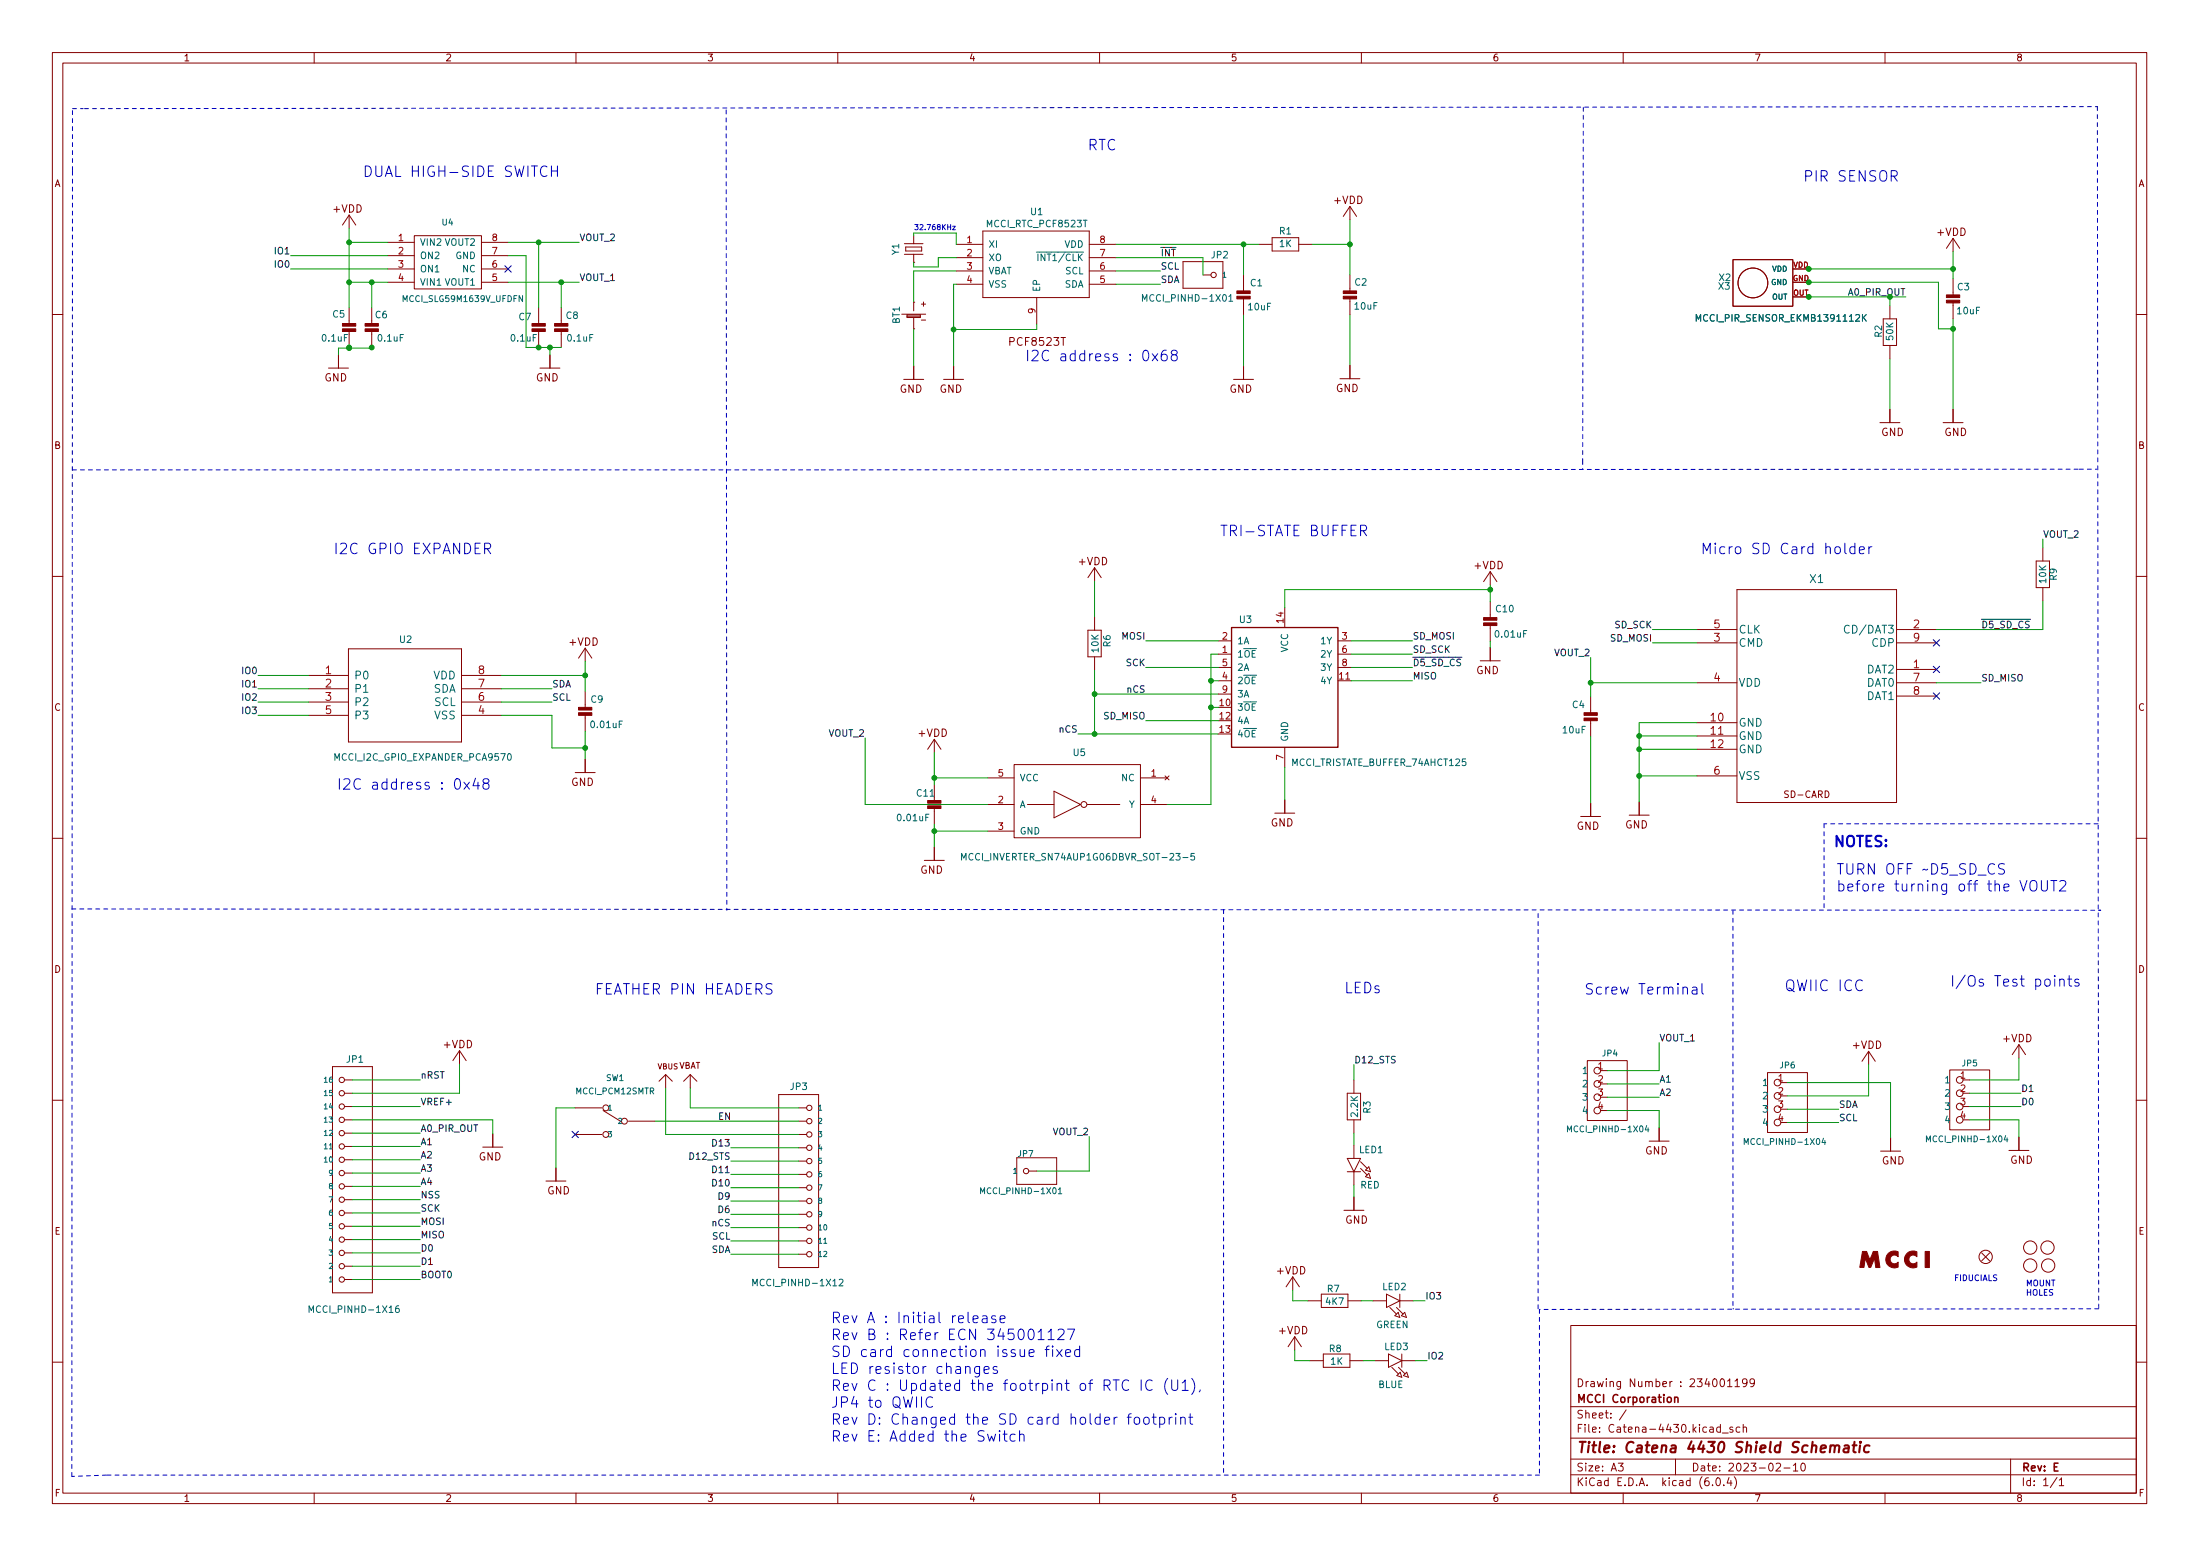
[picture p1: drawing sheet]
<svg xmlns="http://www.w3.org/2000/svg" width="420mm" height="297mm" viewBox="0 0 420 297" stroke-linecap="round" stroke-linejoin="round" font-family="sans-serif">
<g fill="none" stroke="#840000" stroke-width=".19">
<path d="M10 10h400v277h-400zM12 12h396v273h-396zM60 10v2M110 10v2M160 10v2M210 10v2M260 10v2M310 10v2M360 10v2M257.8 39.4v2.5M257.8 39.4l-1.3 1.9M257.8 39.4l1.3 1.9"/>
<path d="M66.7 41.1v2.5M66.7 58.7v3.3M66.7 41.1l-1.3 1.9M66.7 41.1l1.2 1.9M71 58.7v3.3M74 53.9h5.1M74 51.3h5.1M74 46.3h5.1M74 48.8h5.1M79.1 45h12.8v10.2h-12.8zM91.9 53.9h5.1M91.9 51.3h5.1"/>
<path d="M91.9 46.3h5.1M91.9 48.8h5.1M102.9 58.7v3.3M107.2 58.7v3.3M172.2 60h4.6M172.7 48.6h3.6M172.7 46.5h3.6M173 47.2h3v.7h-3zM174.5 57.7h.1M174.5 50.1h.1M174.5 45v1.5M174.5 48.6v1.5"/>
<path d="M174.5 57.7v1.6M182.6 46.6h5.1M182.6 49.2h5.1M182.6 51.7h5.1M182.6 54.3h5.1M187.7 44.1h20.3v12.7h-20.3zM198 56.8v5.1M208 46.6h5.1M208 49.2h5.1M208 51.7h5.1M208 54.3h5.1M225.9 49.9h7.7v5.1h-7.7z"/>
<path d="M229.7 52.5h1.6M237.5 52.5v3.3M237.5 56.8v3.3M240.4 46.6h2.6M243 45.4h5v2.5h-5zM248 46.6h2.6M257.8 52.5v3.3M257.8 56.8v3.3M331 49.6h11.4v8.9h-11.4zM342.4 53.9h3M342.4 56.7h3M342.4 51.3h3"/>
<path d="M360.9 58.3v2.6M373 45.5v2.5M373 53.2v3.4M373 57.6v3.3M373 45.5l-1.3 1.9M373 45.5l1.3 1.9M10 60h2M62.7 70.3h3.8M64.6 67.7v2.6M66.7 63v3.3M71 63v3.3M102.9 63v3.3"/>
<path d="M103.1 70.3h3.8M105 67.7v2.6M107.2 63v3.3M172.6 72.4h3.8M173.2 60.1h2.6v.5h-2.6zM173.2 60.4h2.6M174.5 62.8h.1M174.5 60.7v2.1M174.5 69.9v2.5M180.2 72.4h3.8M182.1 69.9v2.5M235.6 72.4h3.8"/>
<path d="M237.5 69.9v2.5M255.9 72.3h3.8M257.8 69.8v2.5M359.7 60.9h2.5v5h-2.5zM360.9 65.9v2.6M360.9 78.1v2.6M373 78.1v2.6M408 60h2M359 80.7h3.8M371.1 80.7h3.8M10 110h2M209 108.4v2.5"/>
<path d="M209 117.8v2.5M209 108.4l-1.2 1.9M209 108.4l1.3 1.9M245.4 116v3.8M284.6 109.1v2.6M284.6 114.8v3.3M284.6 119.2v3.3M284.6 109.1l-1.3 1.9M284.6 109.1l1.3 1.9M331.7 112.6h30.5v40.6h-30.5zM388.9 107.1h2.5v5.1h-2.5zM390.1 104.6v2.5"/>
<path d="M390.1 112.2v2.5M408 110h2M58.9 128.9h7.6M58.9 131.5h7.6M58.9 134h7.6M58.9 136.6h7.6M66.5 123.9h21.6v17.7h-21.6zM88.1 128.9h7.7M88.1 131.5h7.7M88.1 134h7.7M88.1 136.6h7.7M111.8 123.7v2.6"/>
<path d="M111.8 132v3.3M111.8 136.3v3.3M111.8 123.7l-1.3 1.9M111.8 123.7l1.2 1.9M207.8 120.3h2.5v5.1h-2.5zM209 125.4v2.5M232.7 124.9h2.5M232.7 130h2.5M232.7 122.3h2.5M232.7 127.4h2.5M232.7 132.5h2.5M255.5 124.9h2.6"/>
<path d="M255.5 130h2.6M255.5 122.3h2.6M255.5 127.4h2.6M282.7 126.1h3.8M284.6 123.6v2.5M303.8 133v3.3M303.8 137.3v3.3M324.1 138h7.6M324.1 120.2h7.6M324.1 122.7h7.6M324.1 130.3h7.6M362.2 127.8h7.6"/>
<path d="M362.2 120.2h7.6M362.2 122.7h7.6M362.2 130.3h7.6M362.2 132.9h7.6M109.9 147.5h3.8M111.8 144.9v2.6M178.4 141.1v2.6M178.4 149.8v3.3M178.4 154.1v3.3M178.4 141.1l-1.2 1.9M178.4 141.1l1.3 1.9M188.6 153.6h5.1"/>
<path d="M188.6 148.5h5.1M188.6 158.7h5.1M193.7 146h24.1v13.9h-24.1zM196.2 153.6h5.1zM201.3 151v5.1zM201.3 151l5.1 2.6-5.1 2.5M207.6 153.6h6.3M217.8 153.6h5.1M217.8 148.5h5.1M222.5 148.1l.8 .8M223.3 148.1l-.8 .8M243.5 155.2h3.8"/>
<path d="M245.4 142.7v3.8M245.4 152.7v2.5M301.9 155.9h3.8M303.8 153.3v2.6M311.1 155.6h3.9M313.1 153.1v2.5M324.1 140.5h7.6M324.1 143h7.6M324.1 148.1h7.6M10 160h2M176.5 164.2h3.8M178.4 161.7v2.5"/>
<path d="M408 160h2M385.6 199.4v2.6M385.6 199.4l-1.3 1.9M385.6 199.4l1.2 1.9M10 210h2M63.5 203.6h7.6v43.2h-7.6zM65.8 208.7h1.5M65.8 213.8h1.5M65.8 218.9h1.5M65.8 216.3h1.5M65.8 211.2h1.5M65.8 206.2h1.5"/>
<path d="M87.8 200.6v2.5M87.8 200.6l-1.3 1.9M87.8 200.6l1.2 1.9M92.2 219h3.8M94.1 216.4v2.6M109.9 211.5h5M109.9 216.6h5M115.2 212l3.3 2M120 214h5.1M127.1 205.1l-1.2 1.3M127.1 205.1v2.6M127.1 205.1l1.3 1.3"/>
<path d="M131.8 205.1l-1.2 1.3M131.8 205.1v2.6M131.8 205.1l1.3 1.3M148.7 209h7.6v33h-7.6zM152.5 211.5h1.6M152.5 214h1.6M152.5 216.6h1.6M152.5 219.1h1.6M257.3 208.7h2.5v5.1h-2.5zM258.6 206.2v2.5M258.6 213.8v2.5M258.6 218.6v2.5"/>
<path d="M303.1 202.5h7.7v11.4h-7.7zM305.7 204.4h1.3M305.7 206.9h1.3M305.7 209.5h1.3M305.7 212h1.3M315 217.8h3.8M316.9 215.3v2.5M337.6 204.8h7.6v11.4h-7.6zM340.1 206.7h1.3M340.1 209.2h1.3M340.1 211.7h1.3M340.1 214.3h1.3"/>
<path d="M356.9 200.7v2.5M356.9 200.7l-1.3 1.9M356.9 200.7l1.2 1.9M359.2 219.7h3.8M361.1 217.2v2.5M372.4 204.3h7.6v11.4h-7.6zM374.9 208.7h1.3M374.9 213.8h1.3M374.9 211.2h1.3M374.9 206.2h1.3M383.7 219.6h3.8M385.6 217.1v2.5"/>
<path d="M408 210h2M65.8 221.4h1.5M65.8 239.2h1.5M65.8 236.6h1.5M65.8 234.1h1.5M65.8 231.6h1.5M65.8 229h1.5M65.8 226.5h1.5M65.8 223.9h1.5M104.3 225.5h3.8M106.2 222.9v2.6M152.5 234.4h1.6"/>
<path d="M152.5 236.9h1.6M152.5 239.4h1.6M152.5 221.7h1.6M152.5 224.2h1.6M152.5 226.7h1.6M152.5 229.3h1.6M152.5 231.8h1.6M194.2 221h7.6v5.1h-7.6zM196.5 223.6h1.5M256.7 231h3.8M257.3 221.1h2.5l-1.2 2.6zM257.3 223.7h2.5"/>
<path d="M258.6 223.7v2.5M258.6 228.5v2.5M259.8 221.8l1.3 1.2M259.8 223l1.3 1.3M260.8 223.4l.6-.7 .3 1zM260.8 224.6l.6-.6 .3 1zM378.5 239.2l1.5 1.5M380 239.2l-1.5 1.5M65.8 244.3h1.5M65.8 241.7h1.5M246.9 243.7v2.6M246.9 243.7l-1.3 2"/>
<path d="M246.9 243.7l1.3 2M247.3 255.2v2.5M247.3 255.2l-1.3 1.9M247.3 255.2l1.2 1.9M249.8 248.3h2.5M250.2 259.8h2.5M252.3 247.1h5.1v2.5h-5.1zM252.7 258.5h5.1v2.5h-5.1zM257.4 248.3h2.6M257.8 259.8h2.5M262.3 248.3h2.5M262.6 259.8h2.6"/>
<path d="M264.8 247.1l2.5 1.2-2.5 1.3zM265.2 258.5l2.5 1.3-2.5 1.2zM265.4 249.6l1.3 1.3M266.4 251.2l.6-.7 .3 1zM266.7 249.6l1.3 1.3M267.3 248.3h2.6M267.3 247.1v2.5M267.6 251.2l.7-.7 .3 1zM267.7 258.5v2.5M267.7 259.8h2.6M300 253h108v32h-108zM10 260h2"/>
<path d="M265.8 261l1.3 1.3M266.8 262.6l.6-.6 .3 .9zM267.1 261l1.3 1.3M268 262.6l.7-.6 .3 .9zM300 278.5h108M300 274.5h108M300 268.5h108M309.1 279.3h.9l-.5 .6 .4 .1v.7l-.2 .1-.6-.1M310.6 269.1l-1.3 2M320 278.5v3M328.6 272.5l-.5-.1-.2 .3 .1 .6h.6M328.6 271.9v1.5"/>
<path d="M328.9 273.6h1.2M329.9 263.6l.4-.4v1.5M329.9 264.7h.9M330.9 272.5l-.3-.1-.3 .2 .1 .2 .5 .2v.3h-.6M331.4 263.6l.4-.4v1.5M331.4 264.7h.8M332.3 272.5l-.4-.1-.3 .3 .1 .6h.6M332.9 272.6l.2-.2 .4 .1 .1 .9M332.9 271.9v1.5M333.6 263.9l-.2 .2h-.3l-.3-.2 .1-.6 .5-.1 .2 .2a.99 .99 0 0 1-.4 1.3h-.3M335.1 263.9l-.3 .2h-.3l-.3-.2 .2-.6 .4-.1 .2 .2a.99 .99 0 0 1-.4 1.3h-.2M339.2 279.5l.6-.2 .2 .2 .1 .2-1 1.1h1"/>
<path d="M342.5 279.7l.4-.4v1.5M344.1 279.4l.2-.1a.8 .8 0 0 1 .5 .8 .8 .8 0 0 1-.5 .7 .99 .99 0 0 1-.2-1.4zM384 278.5v6.5M408 260h2M60 285v2M110 285v2M160 285v2M210 285v2M260 285v2M300 281.5h108M310 285v2M327.1 283.5v.1"/>
<path d="M327.9 282.2l.2-.1a.8 .8 0 0 1 .5 .8 .8 .8 0 0 1-.5 .7 1 1 0 0 1-.2-1.4zM329.2 283.5v.1M330.2 282l-.3 1.1h.9M330.6 282.6v1M331.2 281.9a1.72 1.72 0 0 1 0 2.3M340.7 280.2h1.2M342.5 280.8h.9M360 285v2M392.9 282l-1.3 2M393.3 282.5l.4-.4v1.5M393.3 283.6h.8"/>
<circle cx="231.8" cy="52.5" r=".51"/>
<circle cx="334.8" cy="54" r="2.84"/>
<circle cx="207" cy="153.6" r=".56"/>
<circle cx="65.3" cy="211.2" r=".51"/>
<circle cx="65.3" cy="206.2" r=".51"/>
<circle cx="65.3" cy="208.7" r=".51"/>
<circle cx="65.3" cy="213.8" r=".51"/>
<circle cx="65.3" cy="216.3" r=".51"/>
<circle cx="65.3" cy="218.9" r=".51"/>
<circle cx="115.7" cy="211.5" r=".56"/>
<circle cx="115.7" cy="216.6" r=".56"/>
<circle cx="119.3" cy="214" r=".56"/>
<circle cx="154.6" cy="211.5" r=".51"/>
<circle cx="154.6" cy="214" r=".51"/>
<circle cx="154.6" cy="216.6" r=".51"/>
<circle cx="154.6" cy="219.1" r=".51"/>
<circle cx="305.1" cy="212" r=".63"/>
<circle cx="305.1" cy="209.5" r=".63"/>
<circle cx="305.1" cy="204.4" r=".63"/>
<circle cx="305.1" cy="206.9" r=".63"/>
<circle cx="339.5" cy="206.7" r=".63"/>
<circle cx="339.5" cy="209.2" r=".63"/>
<circle cx="339.5" cy="211.7" r=".63"/>
<circle cx="339.5" cy="214.3" r=".63"/>
<circle cx="374.3" cy="206.2" r=".63"/>
<circle cx="374.3" cy="211.2" r=".63"/>
<circle cx="374.3" cy="208.7" r=".63"/>
<circle cx="374.3" cy="213.8" r=".63"/>
<circle cx="65.3" cy="221.4" r=".51"/>
<circle cx="65.3" cy="236.6" r=".51"/>
<circle cx="65.3" cy="231.6" r=".51"/>
<circle cx="65.3" cy="239.2" r=".51"/>
<circle cx="65.3" cy="223.9" r=".51"/>
<circle cx="65.3" cy="234.1" r=".51"/>
<circle cx="65.3" cy="229" r=".51"/>
<circle cx="65.3" cy="226.5" r=".51"/>
<circle cx="154.6" cy="234.4" r=".51"/>
<circle cx="154.6" cy="229.3" r=".51"/>
<circle cx="154.6" cy="224.2" r=".51"/>
<circle cx="154.6" cy="236.9" r=".51"/>
<circle cx="154.6" cy="239.4" r=".51"/>
<circle cx="154.6" cy="226.7" r=".51"/>
<circle cx="154.6" cy="221.7" r=".51"/>
<circle cx="154.6" cy="231.8" r=".51"/>
<circle cx="196" cy="223.6" r=".51"/>
<circle cx="379.2" cy="239.9" r="1.27"/>
<circle cx="387.7" cy="238.2" r="1.27"/>
<circle cx="391" cy="238.2" r="1.27"/>
<circle cx="65.3" cy="244.3" r=".51"/>
<circle cx="65.3" cy="241.7" r=".51"/>
<circle cx="387.7" cy="241.6" r="1.27"/>
<circle cx="391.2" cy="241.6" r="1.27"/>
</g>
<path d="M349.6 276.1a.49 .49 0 0 1 .8 .1l-.1 1M349.6 275.9l-.1 1.3M350.4 276.2a.51 .51 0 0 1 .8-.2v1.2M352.3 276h.7v1.2M353.1 276.4l-.7 .1a.4 .4 0 0 0-.3 .3 .4 .4 0 0 0 .2 .4l.7-.1M353.8 275.9h.8M354.2 275.2l-.2 1.8v.1l.4 .1M355.2 275.9l-.1 1.3M355.3 275.2v.2M357 276a.66 .66 0 0 0-1 .3v.6l.1 .2h.8" fill="none" stroke="#840000" stroke-width=".4"/>
<path d="M319.8 266.9l.2-.2 .4 .1 .1 .9M319.8 266.7v1" fill="none" stroke="#840000" stroke-width=".3"/>
<g fill="#840000" stroke="#840000" stroke-width=".19">
<path d="M110.5 136.1h2.5v.5h-2.5z"/>
<path d="M110.5 135h2.5v.5h-2.5z"/>
<path d="M65.4 62.8h2.5v.5h-2.5z"/>
<path d="M65.4 61.8h2.5v.5h-2.5z"/>
<path d="M69.7 62.8h2.6v.5h-2.6z"/>
<path d="M69.7 61.8h2.6v.5h-2.6z"/>
<path d="M283.3 118.9h2.6v.5h-2.6z"/>
<path d="M283.3 117.9h2.6v.5h-2.6z"/>
<path d="M101.6 62.8h2.5v.5h-2.5z"/>
<path d="M101.6 61.8h2.5v.5h-2.5z"/>
<path d="M371.7 57.3h2.6v.5h-2.6z"/>
<path d="M371.7 56.3h2.6v.5h-2.6z"/>
<path d="M236.2 56.6h2.6v.5h-2.6z"/>
<path d="M236.2 55.5h2.6v.5h-2.6z"/>
<path d="M256.5 56.6h2.6v.5h-2.6z"/>
<path d="M256.5 55.5h2.6v.5h-2.6z"/>
<path d="M177.2 153.8h2.5v.5h-2.5z"/>
<path d="M177.2 152.8h2.5v.5h-2.5z"/>
<path d="M105.9 62.8h2.6v.5h-2.6z"/>
<path d="M105.9 61.8h2.6v.5h-2.6z"/>
<path d="M367.7 238.9h.8v3.1h-.8z"/>
<path d="M364.2 239.3a1.66 1.66 0 0 1 1.8-.4l.1 .1v.9a.85 .85 0 0 0-1.2-.2 .85 .85 0 0 0-.2 1.2l.3 .3a.83 .83 0 0 0 1.1-.3v1a1.64 1.64 0 0 1-2-.5 1.64 1.64 0 0 1 .1-2.1z"/>
<path d="M360.6 239.3a1.68 1.68 0 0 1 1.9-.3v.9a.85 .85 0 0 0-1.3-.1 .85 .85 0 0 0 .1 1.3l.1 .1a.83 .83 0 0 0 1.1-.3v1a1.64 1.64 0 0 1-2-.5 1.64 1.64 0 0 1 .1-2.1z"/>
<path d="M355.7 238.9h.8l.6 1.6 .7-1.6h.8l.4 3.1h-.8l-.2-1.8-.7 1.7-.4 .1-.7-1.8-.2 1.7h-.8z"/>
<path d="M302.5 137.1h2.6v.5h-2.6z"/>
<path d="M302.5 136.1h2.6v.5h-2.6z"/>
</g>
<g fill="none" stroke="#006464" stroke-width=".19">
<path d="M218.2 57.5v-1.3l.4 .9 .4-.9v1.3M234.7 56.6l.4-.4v1.3M234.7 57.5h.7M323.9 61.3v-1.3l.5 1 .4-1v1.3M355.9 60.6l.5 .7M356.4 60l-.7 .8M353.2 119.5a.6 .6 0 0 0-.8 0 .6 .6 0 0 0-.2 .7 .56 .56 0 0 0 .3 .6 .56 .56 0 0 0 .7-.1M183.6 164.2v-1.3l.5 .9 .4-.9v1.3M228.1 162.9h-.6l-.1 .6 .2-.1 .4 .1 .2 .1-.1 .5-.2 .1-.5-.1M299.4 216.1v-1.2l.3 .8 .4-.8v1.2M314.5 214.9l-.3 .8h.7M314.8 215.3v.8"/>
<path d="M333.1 218.5v-1.2l.4 .9 .4-.9v1.2M348.2 217.3l-.2 .8h.7M348.5 217.7v.8M367.9 218v-1.2l.4 .9 .4-.9v1.2M383 216.8l-.2 .8h.7M383.3 217.2v.8M157.3 237.4h.6M187.3 227.9v-1.2l.4 .9 .3-.9v1.2M202.1 227.1l.4-.4v1.2M202.1 227.9h.7M59 250.5v-1.2l.4 .9 .5-.9v1.2M76.1 249.3h-.3a.86 .86 0 0 0 0 1.2l.4-.1 .1-.4-.3-.2h-.2l-.3 .2"/>
<path d="M143.8 245.5v-1.3l.4 .9 .4-.9v1.3M160.3 244.3l.5-.1 .2 .4-.8 .9h.8"/>
</g>
<path d="M235.2 119.8h20.3v22.9h-20.3z" fill="none" stroke="#840000" stroke-width=".25"/>
<g fill="none" stroke="#0000c2" stroke-width=".19">
<path d="M104.5 31.9a.81 .81 0 0 0-1 0 .81 .81 0 0 0-.3 .9 .75 .75 0 0 0 .4 .8 .75 .75 0 0 0 .9-.1M105.3 31.7v2M105.3 32.6h1.2M106.5 31.7v2M181.9 43.2h.6l-.6 .7h.6M220.1 67.5l1 1.4M221.1 67.5l-1 1.4M222.7 66.9a.79 .79 0 0 0-.9 .8v.8l.2 .3 .5 .1 .3-.2 .1-.7-.2-.3-.5-.1-.4 .4M224.1 67.7l-.4-.4 .1-.2 .3-.2 .5 .1 .2 .2-.1 .3-.8 .3-.2 .3v.4l.4 .4h.3l.4-.4v-.4l-.4-.4M92.6 104.7h.7a.54 .54 0 0 0 .4-.5 .54 .54 0 0 0-.4-.5h-.7v2M93 104.7l.7 1M259.8 101.3h.8a.55 .55 0 0 0 .4-.5 .55 .55 0 0 0-.4-.5h-.8v2"/>
<path d="M260.3 101.3l.7 1M325.3 105.7v-2l.7 1.4 .6-1.4v2M327.6 103.7l-.1 .1 .1 .1 .1-.1-.1-.1v.2M327.6 104.4v1.3M357.5 104.4l-.4 .1-.2 .2M88.6 149.3l1.1 1.4M89.7 149.3l-1.1 1.4M90.8 148.6l-.5 1.4h1.3M91.3 149.3v1.4M92.6 149.5l-.4-.4 .1-.3 .3-.1h.6l.2 .3-.1 .3-.9 .3-.2 .3v.4l.4 .4h.4l.4-.4v-.4l-.4-.4M382.8 165l-.3-.1-.6 .1a.48 .48 0 0 0-.2 .5 .48 .48 0 0 0 .4 .3 .73 .73 0 0 1 .7 .5l-.1 .4-.3 .2-.7-.1M387.8 168.4a.67 .67 0 0 1 .7-.3 .67 .67 0 0 1 .5 .7v.6a.67 .67 0 0 1-.7 .7 .67 .67 0 0 1-.6-.7z"/>
<path d="M389.9 168.1v1.6l.3 .4 .6-.1 .2-.3v-1.6M391.7 168.1h1.1M392.2 168.1v2M393.4 168.3l.3-.2 .6 .1a.54 .54 0 0 1 .1 .7l-1.1 1.2h1.2M147.4 187.9l-.2-.1-.7 .1a.48 .48 0 0 0-.2 .5 .48 .48 0 0 0 .4 .3 .73 .73 0 0 1 .7 .5l-.1 .4-.2 .2-.8-.1M323.2 188.5l.2-.1 .6 .1 .1 1.3M324.1 188.9l-.7 .1a.39 .39 0 0 0-.3 .4 .39 .39 0 0 0 .3 .4l.7-.1M325 187.8v1.7l.3 .3M393.4 187.1a.5 .5 0 0 1 .8 .1v1.1M393.4 186.9v1.4M394.9 186.9h.8M395.2 186.2v1.8l.1 .2 .4 .1"/>
<path d="M397 187l-.5-.1-.3 .3 .1 .3 .7 .2 .1 .2-.1 .3-.2 .1-.6-.1M185.8 251.8l1-.2-.1-.3-.6-.1-.3 .3 .1 .9 .2 .1 .6-.1M187.7 251.3h.7l.1 1.2M188.5 251.6l-.7 .1a.39 .39 0 0 0-.3 .4 .39 .39 0 0 0 .3 .4l.7-.1M190.1 251.3l-.4-.1-.3 .3 .1 .2 .6 .2v.5l-.2 .1-.5-.1M191 251.8l1-.2-.1-.3-.6-.1-.3 .3 .1 .9 .2 .1 .6-.1M198.3 254.3l.5-.6v2M198.3 255.7h1.1M199.6 257.6h.8M200.2 254.3l.5-.6v2M200.2 255.7h1.1M200.4 257l-.4 .1-.1 .1v1.8"/>
<path d="M201 257l-.1 .1 .1 .1v-.2v.2M201 257.6v1.4M201.8 257.6l1 1.4M202.1 253.9l.3-.2 .6 .1a.54 .54 0 0 1 .1 .8l-1.1 1.1h1.2M202.8 257.6l-1 1.4M203.5 258.3l1-.2-.1-.4-.6-.1-.3 .3 .1 1 .2 .1 .6-.1M203.9 253.7h1.3l-.8 2M206.2 257.7l-.6-.1-.4 .4v.6l.2 .3 .2 .1 .6-.1M206.2 257v2M178.1 266.8a.81 .81 0 0 0-1 0 .81 .81 0 0 0-.2 1 .75 .75 0 0 0 .3 .8 .75 .75 0 0 0 .9-.1M187.1 260.9v1.6a.54 .54 0 0 1-.9 .3M187.1 261l-.6-.1-.4 .3v.6l.2 .3 .2 .1 .6-.1"/>
<path d="M187.9 261.5l1-.2-.1-.3-.6-.1-.3 .2 .1 1 .2 .1 .6-.1M190.4 261l-.5-.1-.2 .2 .1 .3 .6 .2 .1 .2-.1 .3-.2 .1-.5-.1M190.9 273.8v1.3M191.6 273.8h.7M191.9 273.1v1.7l.1 .2 .3 .1M193.9 273.9l-.6-.1-.4 .4v.5l.2 .3 .2 .1 .6-.1M194.7 274a.5 .5 0 0 1 .9 .1v1M194.7 273.1v2M215.3 270.6h.7M216 269.9l-.4 .1v.2v1.7M216.7 270.7a.54 .54 0 0 1 .5-.2 .54 .54 0 0 1 .5 .4v.6a.54 .54 0 0 1-.6 .4 .54 .54 0 0 1-.5-.4zM217.9 263.4v2"/>
<path d="M218.5 270.7a.54 .54 0 0 1 .6-.2 .54 .54 0 0 1 .4 .4v.6a.54 .54 0 0 1-.6 .4 .54 .54 0 0 1-.5-.4zM220 263.6a.81 .81 0 0 0-1 0 .81 .81 0 0 0-.2 1 .75 .75 0 0 0 .4 .7 .75 .75 0 0 0 .8-.1M220 270.6h.8M220.3 269.9v1.7l.1 .2 .4 .1M221.5 270.6h.6l.3 .3v.6l-.2 .3-.1 .1-.6-.1M221.5 270.6v2M223 263.1a2.3 2.3 0 0 0 0 3.1M223.3 270.6v1.3M223.8 263.4v1.6l.4 .4h.3l.4-.4v-1.6M223.9 270.6h-.4l-.2 .3M224.5 269.9l-.1 .1 .1 .1 .1-.1-.1-.1v.2M224.5 270.6v1.3"/>
<path d="M225.5 270.7a.5 .5 0 0 1 .9 .1v1.1M225.5 270.6v1.3M225.8 264l.6-.6v2M225.8 265.4h1.1M227 270.6h.8M227.3 269.9v1.7l.1 .2 .4 .1M227.6 263.1a2.3 2.3 0 0 1 0 3.1M229.2 265.3l-.2 .4"/>
</g>
<g fill="none" stroke="#0000c2" stroke-width=".19" stroke-dasharray=".8 .8">
<path d="M13.8 32.5v-11.8M13.8 20.7h2.1M16.1 20.7l384.5-.3M138.7 21l.1 152.8M302.4 20.5l-.1 67.4M400.6 20.4l.2 229.4M13.8 89.7h143M156.8 89.7l240.3-.1M302.3 87.9v1.7M397.1 89.6h3.3M348.4 157.3v16.6M400.7 157.3h-52.3"/>
<path d="M13.7 173.5l387.5 .3M233.7 173.6v107.9M331 173.8v76M401.2 173.8h-.4M293.8 249.8v-76M294 250v31.6M331 249.8h.1M400.8 249.8l-106.8 .2M13.7 281.8l.1-249.3M20.3 281.6l-6.6 .2M294 281.6h-273.7"/>
</g>
<g fill="none" stroke="#009600" stroke-width=".19">
<path d="M55.5 48.8h18.5M55.5 51.3h18.5M66.7 43.6v15.1M66.7 46.3h7.3M66.7 53.9h7.3M71 53.9v4.8M97 48.8h3.5v17.5h6.7M97 46.3h13.6M97 53.9h13.6M102.9 46.3v12.4M107.2 53.9v4.8M174.5 45v-.5h8.1v2.1"/>
<path d="M182.6 49.2h-3.4v1.8h-4.7v-.9M182.6 51.7h-8.1v6M182.6 54.3h-.5v15.6M213.1 49.2h16.6v3.3M213.1 51.7h8.5M213.1 54.3h8.5M213.1 46.6h27.3M237.5 46.6v5.9M250.6 46.6h7.2M257.8 41.9v10.6M345.4 51.3h27.6M345.4 53.9h24.8v8.9h2.8"/>
<path d="M345.4 56.7h18.6M360.9 56.7v1.6M373 48v5.2M66.7 66.3v.2M71 66.3v.2h-6.4v1.2M105 66.3v1.4M174.5 62.8v7.1M198 61.9v1h-15.9M237.5 60.1v9.8M257.8 60.1v9.7M360.9 68.5v9.6M373 60.9v17.2"/>
<path d="M209 110.9v6.9M284.6 112.6h-39.2v3.4M284.6 111.7v3.1M390.1 114.7v5.5h-20.3M390.1 102.9v1.7M49.3 128.9h9.6M49.3 134h9.6M49.3 131.5h9.6M49.3 136.6h9.6M95.8 128.9h16M95.8 134h9.6M95.8 131.5h9.6"/>
<path d="M95.8 136.6h9.6v6.2h6.4M111.8 126.3v5.7M111.8 139.6v5.3M209 127.9v12.2M209 132.5h23.7M218.8 122.3h13.9M218.8 127.4h13.9M218.8 137.6h13.9M231.3 130h1.4M231.3 135h1.4M232.7 124.9h-1.4v28.7h-8.4M258.1 122.3h11.6"/>
<path d="M258.1 124.9h11.6M258.1 127.4h11.6M258.1 130h11.6M284.6 122.5v1.1M303.8 125.5v7.5M303.8 130.3h20.3M315.6 120.2h8.5M315.6 122.7h8.5M324.1 138h-11v15.1M369.8 130.3h8.5M165.2 140.9v12.7h23.4M178.4 143.7v6.1"/>
<path d="M178.4 157.4v4.3M178.4 158.7h10.2M178.4 148.5h10.2M205.9 140.1h26.8M245.4 146.5v6.2M303.8 140.6v12.7M313.1 143h11M313.1 148.1h11M313.1 140.5h11M316.9 199v5.4h-9.9M67.3 211.2h13M67.3 213.8h26.8v2.6"/>
<path d="M67.3 206.2h13M67.3 216.3h13M67.3 218.9h13M87.8 203.1v5.6h-20.5M109.9 211.5h-3.7v11.4M125.1 214h27.4M127.1 207.7v8.9h25.4M131.8 207.7v3.8h20.7M139.6 219.1h12.9M208 217v6.6h-10M258.6 203.2v3M258.6 216.3v2.3"/>
<path d="M307 206.9h9.9M307 212h9.9v3.3M307 209.5h9.9M341.4 206.7h19.7v10.5M341.4 214.3h9.8M341.4 211.7h9.8M356.9 203.2v6h-15.5M376.2 208.7h9.8M376.2 213.8h9.4v3.3M376.2 211.2h9.8M385.6 202v4.2h-9.4M67.3 226.5h13"/>
<path d="M67.3 231.6h13M67.3 223.9h13M67.3 234.1h13M67.3 239.2h13M67.3 236.6h13M67.3 229h13M67.3 221.4h13M139.6 229.3h12.9M139.6 224.2h12.9M139.6 226.7h12.9M139.6 221.7h12.9M139.6 231.8h12.9"/>
<path d="M139.6 236.9h12.9M139.6 234.4h12.9M139.6 239.4h12.9M258.6 226.2v2.3M67.3 244.3h13M67.3 241.7h13M246.9 246.3v2h2.9M247.3 257.7v2.1h2.9M260 248.3h2.3M260.3 259.8h2.3M269.9 248.3h2.3M270.3 259.8h2.2"/>
</g>
<path d="M96.4 50.7l1.2 1.3M97.6 50.7l-1.2 1.3M369.2 122.1l1.2 1.2M369.2 127.2l1.2 1.2M369.2 132.3l1.2 1.2M370.4 122.1l-1.2 1.2M370.4 127.2l-1.2 1.2M370.4 132.3l-1.2 1.2M109.2 216l1.3 1.2M110.5 216l-1.3 1.2" fill="none" stroke="#000084" stroke-width=".19"/>
<g fill="#009600" stroke="#009600" stroke-width=".19">
<circle cx="66.7" cy="46.3" r=".46"/>
<circle cx="71" cy="53.9" r=".46"/>
<circle cx="102.9" cy="46.3" r=".46"/>
<circle cx="71" cy="66.3" r=".46"/>
<circle cx="66.7" cy="66.3" r=".46"/>
<circle cx="107.2" cy="53.9" r=".46"/>
<circle cx="111.8" cy="128.9" r=".46"/>
<circle cx="105" cy="66.3" r=".46"/>
<circle cx="66.7" cy="53.9" r=".46"/>
<circle cx="66.7" cy="66.5" r=".46"/>
<circle cx="178.4" cy="158.7" r=".46"/>
<circle cx="178.4" cy="148.5" r=".46"/>
<circle cx="102.9" cy="66.3" r=".46"/>
<circle cx="182.1" cy="62.9" r=".46"/>
<circle cx="237.5" cy="46.6" r=".46"/>
<circle cx="257.8" cy="46.6" r=".46"/>
<circle cx="209" cy="132.5" r=".46"/>
<circle cx="111.8" cy="142.8" r=".46"/>
<circle cx="209" cy="140.1" r=".46"/>
<circle cx="313.1" cy="140.5" r=".46"/>
<circle cx="313.1" cy="148.1" r=".46"/>
<circle cx="303.8" cy="130.3" r=".46"/>
<circle cx="313.1" cy="143" r=".46"/>
<circle cx="373" cy="62.8" r=".46"/>
<circle cx="373" cy="51.3" r=".46"/>
<circle cx="345.4" cy="51.3" r=".46"/>
<circle cx="345.4" cy="53.9" r=".46"/>
<circle cx="231.3" cy="130" r=".46"/>
<circle cx="345.4" cy="56.7" r=".46"/>
<circle cx="284.6" cy="112.6" r=".46"/>
<circle cx="231.3" cy="135" r=".46"/>
</g>
<text font-size="2.9" fill="#0000c2" x="340.7" y="189.2">QWIIC ICC</text>
<g font-size="2.8" fill="#0000c2">
<text x="207.6" y="28.7">RTC</text>
<text x="69.2" y="33.8">DUAL HIGH-SIDE SWITCH</text>
<text x="344.3" y="34.7">PIR SENSOR</text>
<text x="195.7" y="69">I2C address : 0x68</text>
<text x="63.6" y="105.8">I2C GPIO EXPANDER</text>
<text x="232.9" y="102.4">TRI-STATE BUFFER</text>
<text x="329.2" y="105.8">Micro SD Card holder</text>
<text x="64.3" y="150.8">I2C address : 0x48</text>
<text x="350" y="161.7">NOTES:</text>
<text x="350.6" y="167">TURN OFF ~D5_SD_CS</text>
<text x="350.6" y="170.2">before turning off the VOUT2</text>
<text x="113.5" y="189.9">FEATHER PIN HEADERS</text>
<text x="256.7" y="189.6">LEDs</text>
<text x="302.5" y="189.9">Screw Terminal</text>
<text x="372.4" y="188.3">I/Os Test points</text>
<text x="158.6" y="252.6">Rev A : Initial release</text>
<text x="158.6" y="255.8">Rev B : Refer ECN 345001127</text>
<text x="158.6" y="259.1">SD card connection issue fixed</text>
<text x="158.6" y="262.3">LED resistor changes</text>
<text x="158.6" y="265.5">Rev C : Updated the footrpint of RTC IC (U1),</text>
<text x="158.6" y="268.8">JP4 to QWIIC</text>
<text x="158.6" y="272">Rev D: Changed the SD card holder footprint</text>
<text x="158.6" y="275.2">Rev E: Added the Switch</text>
</g>
<text font-size="2.8" fill="#840000" x="301" y="277.3">Title: Catena 4430 Shield Schematic</text>
<g font-size="2.1" fill="#840000">
<text x="193" y="66">PCF8523T</text>
<text x="301" y="267.8">MCCI Corporation</text>
<text x="301" y="264.8">Drawing Number : 234001199</text>
<text x="301" y="273.5">File: Catena-4430.kicad_sch</text>
<text x="301" y="270.8">Sheet: /</text>
<text x="301" y="280.9">Size: A3</text>
<text x="323" y="280.9">Date: 2023-02-10</text>
<text x="386" y="280.9">Rev: E</text>
<text x="301" y="283.7">KiCad E.D.A. kicad (6.0.4)</text>
<text x="386" y="283.7">Id: 1/1</text>
</g>
<g font-size="2.1" fill="#006464">
<text x="345.7" y="111.3">X1</text>
<text x="332" y="123.5">CMD</text>
<text x="332" y="120.9">CLK</text>
<text x="352.9" y="120.9">CD/DAT3</text>
<text x="357.5" y="123.5">CDP</text>
<text x="67.6" y="129.7">P0</text>
<text x="82.7" y="129.7">VDD</text>
<text x="332" y="131.1">VDD</text>
<text x="356.5" y="128.5">DAT2</text>
<text x="356.5" y="131.1">DAT0</text>
<text x="67.6" y="132.2">P1</text>
<text x="67.6" y="134.8">P2</text>
<text x="67.6" y="137.3">P3</text>
<text x="82.7" y="132.2">SDA</text>
<text x="82.9" y="137.3">VSS</text>
<text x="82.9" y="134.8">SCL</text>
<text x="356.5" y="133.6">DAT1</text>
<text x="332" y="138.7">GND</text>
<text x="332" y="141.2">GND</text>
<text x="332" y="143.8">GND</text>
<text x="332" y="148.9">VSS</text>
</g>
<g font-size="2.1" fill="#a90000">
<text x="327.3" y="119.9">5</text>
<text x="365.4" y="119.9">2</text>
<text x="327.3" y="122.5">3</text>
<text x="365.4" y="122.5">9</text>
<text x="62.2" y="128.7">1</text>
<text x="62.2" y="131.2">2</text>
<text x="91.4" y="131.2">7</text>
<text x="91.4" y="128.7">8</text>
<text x="327.3" y="130.1">4</text>
<text x="365.4" y="127.5">1</text>
<text x="365.4" y="130.1">7</text>
<text x="62.2" y="133.8">3</text>
<text x="62.2" y="136.3">5</text>
<text x="91.4" y="136.3">4</text>
<text x="91.4" y="133.8">6</text>
<text x="326.8" y="137.7">10</text>
<text x="365.4" y="132.6">8</text>
<text x="326.8" y="140.2">11</text>
<text x="326.8" y="142.8">12</text>
<text x="327.3" y="147.9">6</text>
</g>
<g font-size="2" fill="#840000">
<text x="63.7" y="40.6">+VDD</text>
<text x="254.8" y="38.9">+VDD</text>
<text x="370" y="45">+VDD</text>
<text x="61.9" y="72.8">GND</text>
<text x="102.3" y="72.8">GND</text>
<text x="171.8" y="75">GND</text>
<text x="179.4" y="75">GND</text>
<text x="234.8" y="75">GND</text>
<text x="255.1" y="74.8">GND</text>
<text x="359.2" y="83.2">GND</text>
<text x="371.3" y="83.2">GND</text>
<text x="206" y="107.9">+VDD</text>
<text x="281.6" y="108.6">+VDD</text>
<text x="108.8" y="123.3">+VDD</text>
<text x="281.9" y="128.7">GND</text>
<text x="175.4" y="140.7">+VDD</text>
<text x="109.1" y="150">GND</text>
<text x="242.7" y="157.8">GND</text>
<text x="301.1" y="158.4">GND</text>
<text x="310.3" y="158.2">GND</text>
<text x="175.7" y="166.8">GND</text>
<text x="84.8" y="200.1">+VDD</text>
<text x="353.9" y="200.2">+VDD</text>
<text x="382.6" y="198.9">+VDD</text>
<text x="91.4" y="221.5">GND</text>
<text x="314.2" y="220.4">GND</text>
<text x="359.4" y="222.3">GND</text>
<text x="383.9" y="222.2">GND</text>
<text x="104.5" y="228">GND</text>
<text x="256.9" y="233.6">GND</text>
<text x="243.9" y="243.3">+VDD</text>
<text x="244.3" y="254.7">+VDD</text>
</g>
<g font-size="1.8" fill="#840000">
<text x="35" y="11.7">1</text>
<text x="85" y="11.7">2</text>
<text x="135" y="11.7">3</text>
<text x="185" y="11.7">4</text>
<text x="235" y="11.7">5</text>
<text x="285" y="11.7">6</text>
<text x="335" y="11.7">7</text>
<text x="385" y="11.7">8</text>
<text x="10.3" y="35.7">A</text>
<text x="408.3" y="35.7">A</text>
<text x="10.3" y="85.7">B</text>
<text x="408.3" y="85.7">B</text>
<text x="10.3" y="135.7">C</text>
<text x="408.3" y="135.7">C</text>
<text x="341" y="152.3">SD-CARD</text>
<text x="10.3" y="185.7">D</text>
<text x="408.3" y="185.7">D</text>
<text x="10.4" y="235.7">E</text>
<text x="408.4" y="235.7">E</text>
<text x="10.4" y="285.7">F</text>
<text x="35" y="286.7">1</text>
<text x="85" y="286.7">2</text>
<text x="135" y="286.7">3</text>
<text x="185" y="286.7">4</text>
<text x="235" y="286.7">5</text>
<text x="285" y="286.7">6</text>
<text x="335" y="286.7">7</text>
<text x="385" y="286.7">8</text>
<text x="408.4" y="285.7">F</text>
</g>
<g font-size="1.8" fill="#006464">
<text x="196.9" y="41.1">U1</text>
<text x="80.1" y="46.9">VIN2 VOUT2</text>
<text x="188.7" y="43.4">MCCI_RTC_PCF8523T</text>
<text x="188.7" y="47.3">XI</text>
<text x="203.3" y="47.3">VDD</text>
<text x="244.4" y="44.7">R1</text>
<text x="244.4" y="47.2">1K</text>
<text x="80.1" y="49.4">ON2</text>
<text x="80.1" y="52">ON1</text>
<text x="87" y="49.4">GND</text>
<text x="88.4" y="52">NC</text>
<text x="171.7" y="48.6" transform="rotate(-90 171.7 48.6)">Y1</text>
<text x="188.7" y="49.8">XO</text>
<text x="188.7" y="52.4">VBAT</text>
<text x="197.7" y="49.8">~{INT1/CLK}</text>
<text x="203.5" y="52.4">SCL</text>
<text x="231.4" y="49.3">JP2</text>
<text x="328.3" y="53.6">X2</text>
<text x="80.1" y="54.5">VIN1 VOUT1</text>
<text x="188.7" y="54.9">VSS</text>
<text x="198.6" y="55.8" transform="rotate(-90 198.6 55.8)">EP</text>
<text x="203.3" y="54.9">SDA</text>
<text x="218.9" y="57.6">MCCI_PINHD-1X01</text>
<text x="238.5" y="59.2">10uF</text>
<text x="238.8" y="54.6">C1</text>
<text x="258.8" y="54.5">C2</text>
<text x="258.8" y="59.1">10uF</text>
<text x="328.2" y="55.3">X3</text>
<text x="373.9" y="55.4">C3</text>
<text x="373.9" y="60">10uF</text>
<text x="61.6" y="65.2">0.1uF</text>
<text x="63.6" y="60.6">C5</text>
<text x="71.7" y="60.7">C6</text>
<text x="72.3" y="65.2">0.1uF</text>
<text x="97.7" y="65.2">0.1uF</text>
<text x="99.1" y="61.1">C7</text>
<text x="108.1" y="60.9">C8</text>
<text x="108.5" y="65.2">0.1uF</text>
<text x="171.8" y="61.8" transform="rotate(-90 171.8 61.8)">BT1</text>
<text x="324.5" y="61.4">MCCI_PIR_SENSOR_EKMB1391112K</text>
<text x="359.4" y="64.4" transform="rotate(-90 359.4 64.4)">R2</text>
<text x="361.6" y="64.9" transform="rotate(-90 361.6 64.9)">50K</text>
<text x="390.8" y="111.3" transform="rotate(-90 390.8 111.3)">10K</text>
<text x="392.8" y="110.8" transform="rotate(-90 392.8 110.8)">R9</text>
<text x="236.7" y="118.9">U3</text>
<text x="285.8" y="116.9">C10</text>
<text x="76.3" y="122.7">U2</text>
<text x="209.8" y="124.5" transform="rotate(-90 209.8 124.5)">10K</text>
<text x="212.1" y="123.5" transform="rotate(-90 212.1 123.5)">R6</text>
<text x="236.2" y="125.5">1~{OE}</text>
<text x="236.2" y="123">1A</text>
<text x="246" y="124.5" transform="rotate(-90 246 124.5)">VCC</text>
<text x="252.3" y="123">1Y</text>
<text x="252.3" y="125.5">2Y</text>
<text x="285.7" y="121.7">0.01uF</text>
<text x="236.2" y="130.6">2~{OE}</text>
<text x="236.2" y="128.1">2A</text>
<text x="252.3" y="130.6">4Y</text>
<text x="252.3" y="128.1">3Y</text>
<text x="112.9" y="134.1">C9</text>
<text x="236.2" y="135.7">3~{OE}</text>
<text x="236.2" y="133.1">3A</text>
<text x="300.3" y="135.2">C4</text>
<text x="113" y="139">0.01uF</text>
<text x="236.2" y="138.2">4A</text>
<text x="236.2" y="140.8">4~{OE}</text>
<text x="246" y="141.6" transform="rotate(-90 246 141.6)">GND</text>
<text x="298.5" y="140">10uF</text>
<text x="64.2" y="145.2">MCCI_I2C_GPIO_EXPANDER_PCA9570</text>
<text x="194.7" y="149.1">VCC</text>
<text x="205" y="144.3">U5</text>
<text x="214.2" y="149.1">NC</text>
<text x="246.8" y="146.2">MCCI_TRISTATE_BUFFER_74AHCT125</text>
<text x="175.1" y="152.1">C11</text>
<text x="194.7" y="154.2">A</text>
<text x="215.6" y="154.2">Y</text>
<text x="171.6" y="156.8">0.01uF</text>
<text x="194.7" y="159.3">GND</text>
<text x="185" y="164.2">MCCI_INVERTER_SN74AUP1G06DBVR_SOT-23-5</text>
<text x="66.2" y="202.9">JP1</text>
<text x="151" y="208.1">JP3</text>
<text x="302.4" y="205">1</text>
<text x="302.4" y="207.6">2</text>
<text x="336.8" y="207.3">1</text>
<text x="336.8" y="209.8">2</text>
<text x="371.6" y="206.8">1</text>
<text x="371.6" y="209.3">2</text>
<text x="259.3" y="213.1" transform="rotate(-90 259.3 213.1)">2.2K</text>
<text x="261.7" y="212.5" transform="rotate(-90 261.7 212.5)">R3</text>
<text x="302.4" y="210.1">3</text>
<text x="302.4" y="212.6">4</text>
<text x="336.8" y="212.4">3</text>
<text x="336.8" y="214.9">4</text>
<text x="371.6" y="211.9">3</text>
<text x="371.6" y="214.4">4</text>
<text x="259.6" y="220.1">LED1</text>
<text x="259.8" y="226.9">RED</text>
<text x="144.5" y="245.5">MCCI_PINHD-1X12</text>
<text x="59.7" y="250.6">MCCI_PINHD-1X16</text>
<text x="253.3" y="249.1">4K7</text>
<text x="253.5" y="246.7">R7</text>
<text x="264.1" y="246.3">LED2</text>
<text x="262.8" y="253.5">GREEN</text>
<text x="264.4" y="257.7">LED3</text>
<text x="253.9" y="258.1">R8</text>
<text x="254.1" y="260.5">1K</text>
<text x="263.2" y="265">BLUE</text>
</g>
<g font-size="1.8" fill="#a90000">
<text x="76.1" y="46">1</text>
<text x="94" y="46">8</text>
<text x="184.7" y="46.4">1</text>
<text x="210.1" y="46.4">8</text>
<text x="76.1" y="48.6">2</text>
<text x="76.1" y="51.1">3</text>
<text x="76.1" y="53.6">4</text>
<text x="94" y="53.6">5</text>
<text x="94" y="51.1">6</text>
<text x="94" y="48.6">7</text>
<text x="184.7" y="48.9">2</text>
<text x="184.7" y="51.5">3</text>
<text x="210.1" y="51.5">6</text>
<text x="210.1" y="48.9">7</text>
<text x="184.7" y="54">4</text>
<text x="197.7" y="59.8" transform="rotate(-90 197.7 59.8)">9</text>
<text x="210.1" y="54">5</text>
<text x="245.1" y="118.9" transform="rotate(-90 245.1 118.9)">14</text>
<text x="233.4" y="124.6">1</text>
<text x="233.4" y="122.1">2</text>
<text x="256.3" y="122.1">3</text>
<text x="256.3" y="124.6">6</text>
<text x="233.4" y="129.7">4</text>
<text x="233.4" y="127.2">5</text>
<text x="255.8" y="129.7">11</text>
<text x="256.3" y="127.2">8</text>
<text x="233" y="134.8">10</text>
<text x="233" y="137.3">12</text>
<text x="233.4" y="132.2">9</text>
<text x="233" y="139.9">13</text>
<text x="190.6" y="148.2">5</text>
<text x="219.9" y="148.2">1</text>
<text x="245.1" y="145.1" transform="rotate(-90 245.1 145.1)">7</text>
<text x="190.6" y="153.3">2</text>
<text x="219.9" y="153.3">4</text>
<text x="190.6" y="158.4">3</text>
<text x="305.2" y="204.1">1</text>
<text x="305.2" y="206.7">2</text>
<text x="305.2" y="209.2">3</text>
<text x="339.6" y="206.4">1</text>
<text x="339.6" y="209">2</text>
<text x="374.4" y="205.9">1</text>
<text x="374.4" y="208.4">2</text>
<text x="305.2" y="211.7">4</text>
<text x="339.6" y="211.5">3</text>
<text x="339.6" y="214">4</text>
<text x="374.4" y="211">3</text>
<text x="374.4" y="213.5">4</text>
</g>
<g font-size="1.8" fill="#0f0f0f">
<text x="110.6" y="46">VOUT_2</text>
<text x="52.6" y="51.1">IO0</text>
<text x="52.6" y="48.5">IO1</text>
<text x="110.6" y="53.6">VOUT_1</text>
<text x="221.6" y="48.9">~{INT}</text>
<text x="221.6" y="51.5">SCL</text>
<text x="221.6" y="54">SDA</text>
<text x="390.1" y="102.6">VOUT_2</text>
<text x="308.4" y="119.9">SD_SCK</text>
<text x="378.3" y="119.9">~{D5_SD_CS}</text>
<text x="214.3" y="122.1">MOSI</text>
<text x="269.7" y="124.6">SD_SCK</text>
<text x="269.7" y="122.1">SD_MOSI</text>
<text x="296.9" y="125.3">VOUT_2</text>
<text x="307.6" y="122.5">SD_MOSI</text>
<text x="46.4" y="131.2">IO1</text>
<text x="46.4" y="128.7">IO0</text>
<text x="105.4" y="131.2">SDA</text>
<text x="215.1" y="127.2">SCK</text>
<text x="269.7" y="129.7">MISO</text>
<text x="269.7" y="127.2">~{D5_SD_CS}</text>
<text x="378.3" y="130.1">SD_MISO</text>
<text x="46.4" y="133.8">IO2</text>
<text x="46.4" y="136.3">IO3</text>
<text x="105.4" y="133.8">SCL</text>
<text x="210.9" y="137.3">SD_MISO</text>
<text x="215.3" y="132.2">nCS</text>
<text x="158.3" y="140.6">VOUT_2</text>
<text x="202.3" y="139.9">nCS</text>
<text x="258.6" y="203">D12_STS</text>
<text x="316.9" y="198.8">VOUT_1</text>
<text x="80.3" y="205.9">nRST</text>
<text x="316.9" y="206.7">A1</text>
<text x="316.9" y="209.2">A2</text>
<text x="386" y="208.4">D1</text>
<text x="80.3" y="211">VREF+</text>
<text x="137.2" y="213.8">EN</text>
<text x="351.2" y="214">SCL</text>
<text x="351.2" y="211.5">SDA</text>
<text x="386" y="211">D0</text>
<text x="80.3" y="221.1">A2</text>
<text x="80.3" y="216.1">A0_PIR_OUT</text>
<text x="80.3" y="218.6">A1</text>
<text x="131.9" y="221.4">D12_STS</text>
<text x="136.3" y="218.9">D13</text>
<text x="201.1" y="216.7">VOUT_2</text>
<text x="80.3" y="226.2">A4</text>
<text x="80.3" y="223.7">A3</text>
<text x="136.3" y="226.5">D10</text>
<text x="136.3" y="223.9">D11</text>
<text x="80.3" y="233.8">MOSI</text>
<text x="80.3" y="231.3">SCK</text>
<text x="80.3" y="228.8">NSS</text>
<text x="137.3" y="229">D9</text>
<text x="137.3" y="231.6">D6</text>
<text x="80.3" y="236.4">MISO</text>
<text x="80.3" y="238.9">D0</text>
<text x="135.8" y="239.2">SDA</text>
<text x="136" y="234.1">nCS</text>
<text x="136" y="236.6">SCL</text>
<text x="80.3" y="244">BOOT0</text>
<text x="80.3" y="241.5">D1</text>
<text x="272.2" y="248.1">IO3</text>
<text x="272.5" y="259.5">IO2</text>
</g>
<text font-size="1.8" fill="#009600" x="353.1" y="56.4">A0_PIR_OUT</text>
<g font-size="1.6" fill="#006464">
<text x="84.5" y="43">U4</text>
<text x="77.3" y="57.6">MCCI_SLG59M1639V_UFDFN</text>
<text x="306.1" y="201.6">JP4</text>
<text x="340" y="203.9">JP6</text>
<text x="374.8" y="203.6">JP5</text>
<text x="110.1" y="208.9">MCCI_PCM12SMTR</text>
<text x="115.8" y="206.3">SW1</text>
<text x="194.4" y="220.8">JP7</text>
<text x="300" y="216.1">MCCI_PINHD-1X04</text>
<text x="333.8" y="218.5">MCCI_PINHD-1X04</text>
<text x="368.6" y="218">MCCI_PINHD-1X04</text>
<text x="187.9" y="227.9">MCCI_PINHD-1X01</text>
</g>
<g font-size="1.6" fill="#0000c2">
<text x="373.1" y="244.5">FIDUCIALS</text>
<text x="386.8" y="245.5">MOUNT</text>
<text x="386.8" y="247.3">HOLES</text>
</g>
<g font-size="1.5" fill="#840000">
<text x="175.9" y="58.5">+</text>
<text x="176.1" y="61.6">-</text>
</g>
<text font-size="1.4" fill="#0000c2" x="174.5" y="43.9">32.768KHz</text>
<g font-size="1.4" fill="#006464">
<text x="233.3" y="53">1</text>
<text x="338.4" y="51.9">VDD</text>
<text x="338.3" y="54.4">GND</text>
<text x="338.4" y="57.2">OUT</text>
<text x="62.2" y="209.2">15</text>
<text x="62.2" y="206.7">16</text>
<text x="62.2" y="214.3">13</text>
<text x="62.2" y="211.7">14</text>
<text x="116" y="212">1</text>
<text x="118.2" y="214.5">2</text>
<text x="156.1" y="212">1</text>
<text x="156.1" y="214.5">2</text>
<text x="62.2" y="221.9">10</text>
<text x="62.2" y="219.4">11</text>
<text x="62.2" y="216.8">12</text>
<text x="116" y="217.1">3</text>
<text x="156.1" y="217.1">3</text>
<text x="156.1" y="219.6">4</text>
<text x="63" y="227">8</text>
<text x="63" y="224.4">9</text>
<text x="156.1" y="222.2">5</text>
<text x="156.1" y="224.7">6</text>
<text x="156.1" y="227.2">7</text>
<text x="193.7" y="224.1">1</text>
<text x="63" y="232.1">6</text>
<text x="63" y="229.5">7</text>
<text x="156.1" y="229.8">8</text>
<text x="156.1" y="232.3">9</text>
<text x="63" y="239.7">3</text>
<text x="63" y="237.1">4</text>
<text x="63" y="234.6">5</text>
<text x="156.1" y="234.9">10</text>
<text x="156.1" y="237.4">11</text>
<text x="156.1" y="239.9">12</text>
<text x="63" y="244.8">1</text>
<text x="63" y="242.2">2</text>
</g>
<g font-size="1.4" fill="#a90000">
<text x="342.4" y="53.6">GND</text>
<text x="342.4" y="51.1">VDD</text>
<text x="342.4" y="56.4">OUT</text>
</g>
<text font-size="1.4" fill="#840000" x="125.6" y="204.1">VBUSVBAT</text>
</svg>
